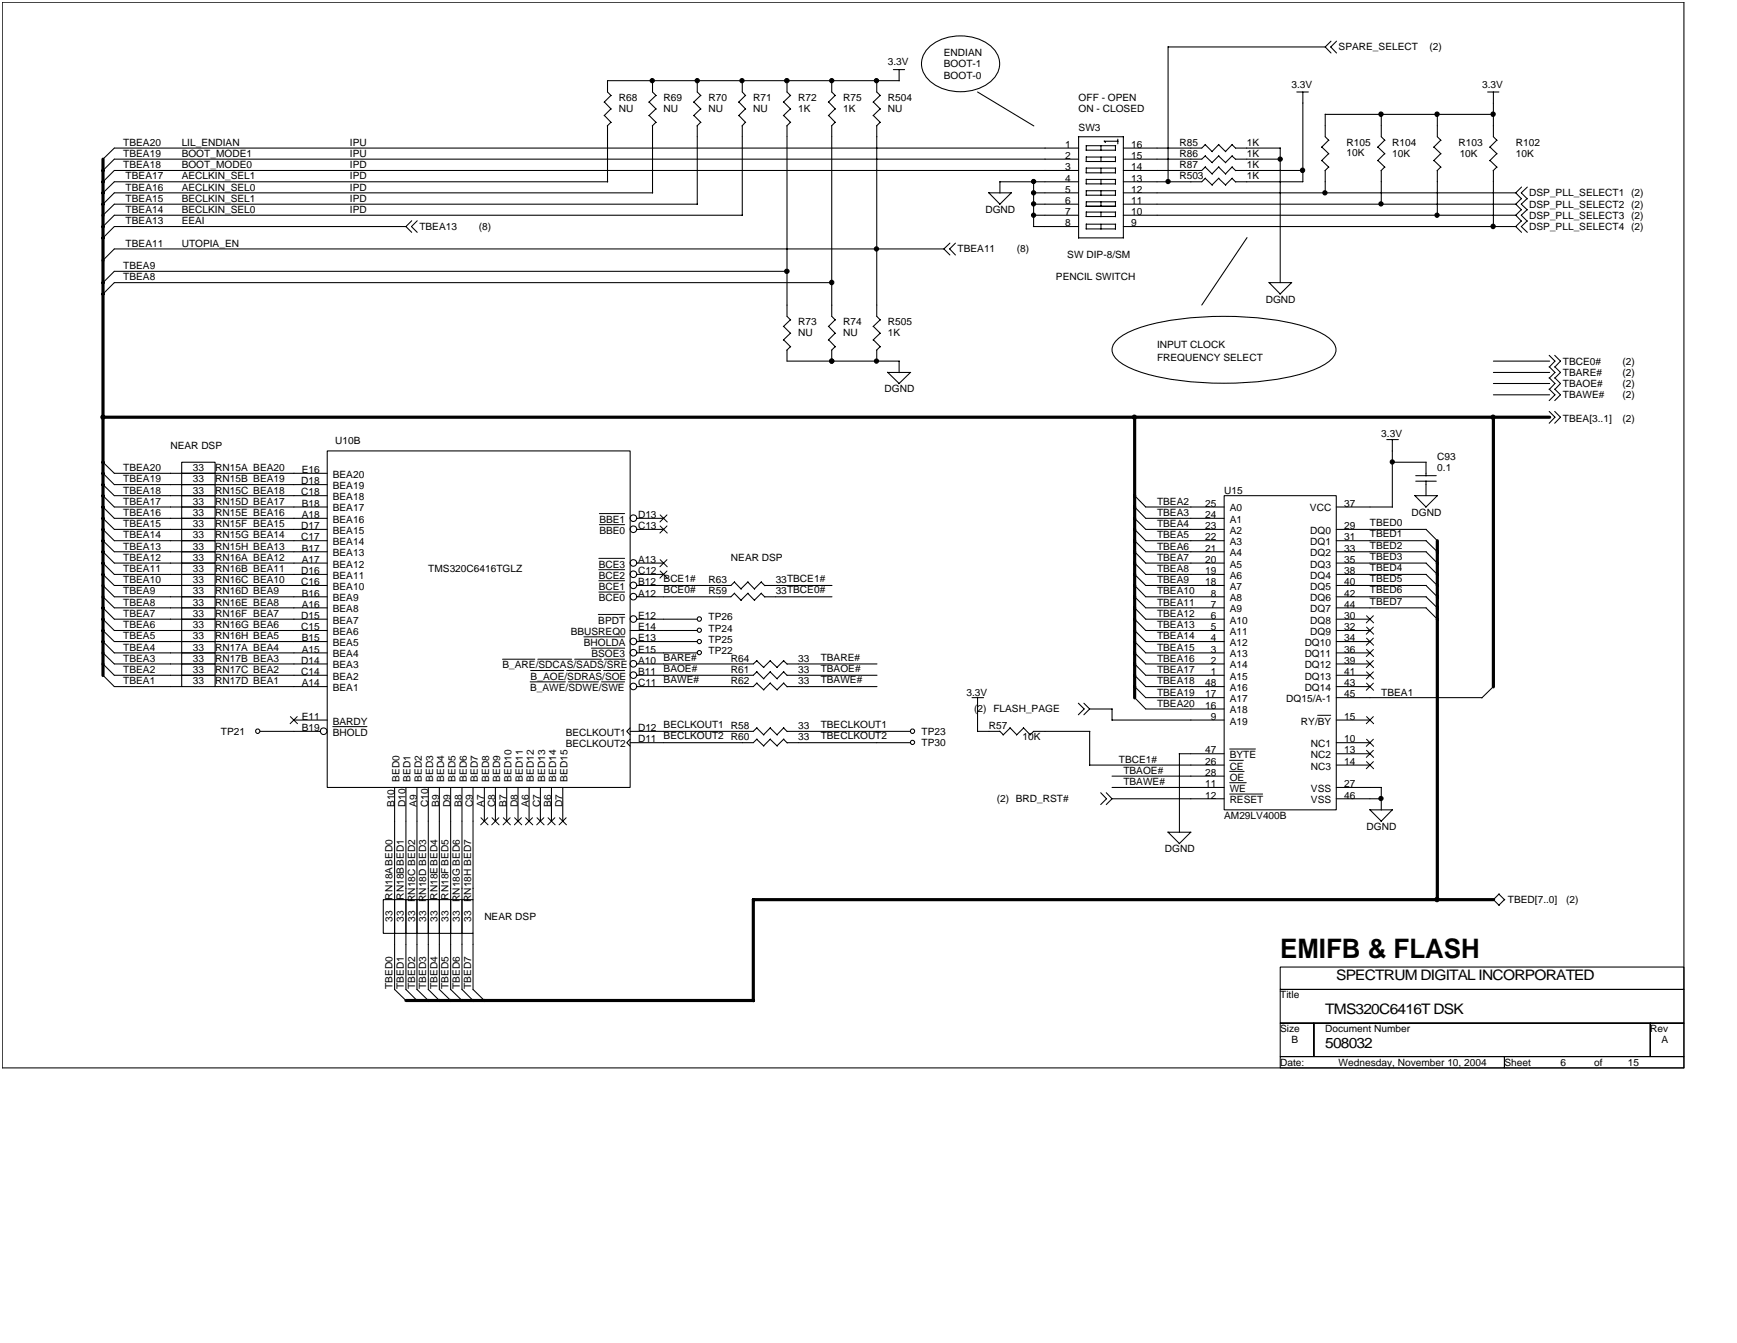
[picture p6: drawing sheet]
<svg xmlns="http://www.w3.org/2000/svg" width="279mm" height="216mm" viewBox="0 0 279 216" stroke-linecap="round" stroke-linejoin="round" font-family="sans-serif">
<g fill="none" stroke="#000" stroke-width=".17">
<path d="M.4 .4h270.5v171.3h-270.5zM97.2 16.4l1.1 1.1M97.2 18.6l1.1 1.1M98.3 15.3l-1.1 1.1M98.3 17.5l-1.1 1.1M98.3 19.7l-.6 .5M104.4 16.4l1.2 1.1M104.4 18.6l1.2 1.1M105 13v1.8l.6 .6M105.5 15.3l-1.1 1.1M105.5 17.5l-1.1 1.1M105.5 19.7l-.6 .5"/>
<path d="M111.6 16.4l1.1 1.1M111.6 18.6l1.1 1.1M112.2 13v1.8l.5 .6M112.7 15.3l-1.1 1.1M112.7 17.5l-1.1 1.1M112.7 19.7l-.6 .5M118.8 16.4l1.1 1.1M118.8 18.6l1.1 1.1M119.4 13v1.8l.5 .6M119.9 15.3l-1.1 1.1M119.9 17.5l-1.1 1.1M119.9 19.7l-.5 .5"/>
<path d="M126 16.4l1.2 1.1M126 18.6l1.2 1.1M126.6 13v1.8l.6 .6M127.1 15.3l-1.1 1.1M127.1 17.5l-1.1 1.1M127.1 19.7l-.6 .5M133.3 16.4l1.1 1.1M133.3 18.6l1.1 1.1M133.8 13v1.8l.6 .6M134.3 15.3l-1.1 1.1M134.3 17.5l-1.1 1.1M134.3 19.7l-.6 .5"/>
<path d="M140.5 16.4l1.1 1.1M140.5 18.6l1.1 1.1M141 13v1.8l.6 .6M141.6 15.3l-1.2 1.1M141.6 17.5l-1.2 1.1M141.6 19.7l-.6 .5M143.7 11.2h1.8M144.6 11.2v1.8M144.7 13h-47v1.8l.6 .6M149.4 7.6a8 8 0 0 1 10.2 0 3.6 3.6 0 0 1-.7 5.8 8 8 0 0 1-9.5-.5 3.5 3.5 0 0 1 0-5.3zM157.2 14.8l9.1 5.4M187.9 7.5v21.7"/>
<path d="M187.9 7.5h25.3M208.6 14.8h1.9M209.6 14.8v14.4h-10.9M213.2 18.3v3.7l.6 .6M213.2 18.4h27.1M214.1 6.6l-.9 .9 .9 1M215 6.6l-.9 .9 .9 1M222.2 18.3v3.7l.6 .6M231.2 18.3v3.7l.6 .6M239.3 14.8h1.8M240.2 14.8v7.2l.6 .6M65.3 36.4h-46.9l-1.9 1.9"/>
<path d="M66.2 35.5l-.9 .9 .9 1M67.1 35.5l-.9 .9 .9 1M97.7 20.2v9.1M97.8 29.2h-79.4l-1.9 1.8M105 20.2v10.8M105 31h-86.6l-1.9 1.9M112.2 20.2v12.7M112.2 32.8h-93.8l-1.9 1.8M119.4 20.2v14.4M119.4 34.6h-101l-1.9 1.9M126.6 20.2v30.7l.6 .5M133.8 20.2v30.7l.6 .5"/>
<path d="M141 20.2v30.7l.6 .5M152.8 39.1l-1 .9 1 1M153.7 39.1l-.9 .9 .9 1M159 31l1.8 1.8M159.1 31h3.6M160.8 29.2h12.7M160.8 29.2v1.8M162.7 31l-1.9 1.9M166.2 31h7.3M166.2 34.6h7.3M166.2 32.8h7.3M166.2 36.4h7.3"/>
<path d="M166.3 29.2v7.2M173.5 22h7.2M173.5 22v16.3M173.5 38.2h7.2M173.5 23.8h-155.1l-1.9 1.8M173.5 25.6h-155.1l-1.9 1.8M173.5 27.4h-155.1l-1.9 1.9M174.7 24.1h4.7M174.7 26h4.7M174.7 27.8h4.7M174.7 29.6h4.7M174.7 31.4h4.7"/>
<path d="M174.7 33.2h4.8M174.7 34.8h4.7M174.7 36.8h4.7M174.7 23.4h4.8M174.7 23.4v.7M174.7 25.2v.8M174.7 27v.8M174.7 28.8v.8M174.7 30.6v.8M174.7 34.1v.7M174.7 36v.8M174.7 25.2h4.8"/>
<path d="M174.7 27h4.8M174.7 28.8h4.8M174.7 30.7h4.8M174.7 34.1h4.8M174.7 36h4.8M177.1 23.4v.8M177.1 25.2v.8M177.1 27v.8M177.1 28.8v.8M177.1 30.7v.7M177.1 32.4v.8M177.1 34.1v.8"/>
<path d="M177.1 36v.8M177.6 22.7l.2 .2M177.6 22.7h2.2M179.4 23.4v.8M179.4 25.2v.8M179.4 27v.8M179.4 28.8v.8M179.4 30.7v.7M179.4 32.4v.8M179.4 34.1v.8M179.4 36v.8M179.5 32.4h-4.8v.8"/>
<path d="M179.8 22.4v.7M180.7 31h63.2M180.7 21.9v16.3M180.7 34.6h63.2M180.7 32.8h63.2M180.7 36.4h63.2M193.9 26.9l1.1 1.1M193.9 23.3l1.1 1.1M193.9 28.7l1.1 1.1M193.9 25.1l1.1 1.1M193.9 26.8l-.6 .6h-12.6M193.9 23.2l-.6 .6h-12.6"/>
<path d="M193.9 25l-.6 .6h-12.6M193.9 28.6l-.6 .6h-12.6M196 26.9l1.2 1.1M196 23.3l1.2 1.1M196 28.7l1.2 1.1M196 25.1l1.2 1.1M196.1 26.8l-1.1 1.2M196.1 23.2l-1.1 1.2M196.1 28.6l-1.1 1.1M196.1 25l-1.1 1.1M198.2 26.9l.6 .5M198.2 23.3l.6 .5"/>
<path d="M198.2 28.7l.6 .6M198.2 25.1l.6 .5M198.2 26.8l-1.1 1.2M198.2 23.2l-1.1 1.2M198.2 28.6l-1.1 1.1M198.2 25l-1.1 1.1M198.7 23.8h7.2M198.7 25.6h7.3M198.7 27.4h10.9M200.6 38.2l-7.3 10.8M205.9 23.8v21.6M212.6 23.6l1.2 1.1"/>
<path d="M212.6 25.8l1.2 1.1M213.2 27.4v3.6M213.7 22.5l-1.1 1.2M213.7 24.7l-1.1 1.1M213.7 26.9l-.6 .5M221.6 23.6l1.2 1.1M221.6 25.8l1.2 1.1M222.2 27.4v5.4M222.7 22.5l-1.1 1.2M222.7 24.7l-1.1 1.1M222.7 26.9l-.6 .5M230.6 23.6l1.2 1.1"/>
<path d="M230.6 25.8l1.2 1.1M231.2 27.4v7.2M231.7 22.5l-1.1 1.2M231.7 24.7l-1.1 1.1M231.7 26.9l-.5 .5M239.7 23.6l1.1 1.1M239.7 25.8l1.1 1.1M240.2 27.4v9M240.8 22.5l-1.2 1.2M240.8 24.7l-1.2 1.1M240.8 26.9l-.6 .5M244.7 33.7l-.9 .9 .9 1"/>
<path d="M244.7 31.9l-.9 .9 .9 1M244.7 35.5l-.9 .9 .9 1M244.7 30.1l-.9 .9 .9 1M245.7 33.7l-1 .9 1 1M245.7 31.9l-1 .9 1 1M245.7 35.5l-1 .9 1 1M245.7 30.1l-1 .9 1 1M126 52.5l1.2 1.1M126 54.6l1.2 1.2M126.6 56.3v1.8h18.1M126.6 43.6h-108.2l-1.9 1.9M127.1 51.4l-1.1 1.1"/>
<path d="M127.1 53.6l-1.1 1.1M127.1 55.7l-.6 .6M133.3 52.5l1.1 1.1M133.3 54.6l1.1 1.2M133.8 56.3v1.8M133.8 45.4h-115.4l-1.9 1.9M134.3 51.4l-1.1 1.1M134.3 53.6l-1.1 1.1M134.3 55.7l-.6 .6M140.5 52.5l1.1 1.1M140.5 54.6l1.1 1.2M141 56.3v1.8"/>
<path d="M141.6 51.4l-1.2 1.1M141.6 53.6l-1.2 1.1M141.6 55.7l-.6 .6M142.8 59.8l1.8 1.9M142.8 59.9h3.7M144.6 58.1v1.8M146.4 59.9l-1.8 1.8M151.9 40h-133.5l-1.9 1.9M179.9 54.4a17 17 0 0 1 7.3-2.7 53.8 53.8 0 0 1 22.4 .7 10.5 10.5 0 0 1 4.8 2.6 2 2 0 0 1-.6 3 17.3 17.3 0 0 1-7.3 2.8 53.2 53.2 0 0 1-22.4-.8 10.6 10.6 0 0 1-4.8-2.5 2 2 0 0 1 .6-3.1zM204.1 45.4l1.8 1.9M204.1 45.4h3.7M207.7 45.4l-1.8 1.9"/>
<path d="M240.2 59.9h9.1M240.2 58.1h9.1M249.2 57.1l.9 1-.9 .9M249.2 58.9l.9 1-.9 .9M250.1 57.1l.9 1-.9 .9M250.1 58.9l.9 1-.9 .9M16.5 77.9l1.9 1.8h10.8M16.5 79.6l1.9 1.9h10.8M16.5 76l1.9 1.9h10.8M16.5 74.3l1.9 1.8h10.8M29.2 79.7h5.4v1.8h-5.4zM29.2 77.9h5.4v1.8h-5.4z"/>
<path d="M29.2 76.1h5.4v1.8h-5.4zM29.2 74.3h5.4v1.8h-5.4zM34.6 79.7h18M34.6 77.9h18M34.6 76.1h18M52.6 72.5h48.8v54.1h-48.8zM182.5 79.6l1.8 1.9h12.6M196.9 79.7h18v50.5h-18zM223.1 70.7h1.8M224 70.7v10.8M224 74.3h5.4M227.6 79.6l1.8 1.9"/>
<path d="M227.6 79.7h3.6M227.7 77.4h3.3M227.7 76.5h3.3M229.4 74.3v2.2M229.4 77.3v2.4M231.2 79.7l-1.9 1.8M240.2 63.5h9.1M240.2 61.7h9.1M249.2 66.1l.9 1-.9 .9M249.2 60.7l.9 1-.9 .9M249.2 62.5l.9 1-.9 .9M250.1 66.1l.9 1-.9 .9"/>
<path d="M250.1 60.7l.9 1-.9 .9M250.1 62.5l.9 1-.9 .9M16.5 97.7l1.9 1.8h10.8M16.5 99.5l1.9 1.9h10.8M16.5 95.9l1.9 1.8h10.8M16.5 94.1l1.9 1.8h10.8M16.5 92.3l1.9 1.8h10.8M16.5 90.5l1.9 1.8h10.8M16.5 88.7l1.9 1.8h10.8M16.5 86.9l1.9 1.8h10.8M16.5 85.1l1.9 1.8h10.8M16.5 83.3l1.9 1.8h10.8"/>
<path d="M16.5 81.5l1.9 1.8h10.8M29.2 99.5h5.4v1.9h-5.4zM29.2 97.7h5.4v1.8h-5.4zM29.2 95.9h5.4v1.8h-5.4zM29.2 94.1h5.4v1.8h-5.4zM29.2 92.3h5.4v1.8h-5.4zM29.2 90.5h5.4v1.8h-5.4zM29.2 88.7h5.4v1.8h-5.4zM29.2 86.9h5.4v1.8h-5.4zM29.2 85.1h5.4v1.8h-5.4zM29.2 83.3h5.4v1.8h-5.4zM29.2 81.5h5.4v1.8h-5.4z"/>
<path d="M34.6 99.5h18M34.6 97.7h18M34.6 95.9h18M34.6 94.1h18M34.6 92.3h18M34.6 90.5h18M34.6 88.7h18M34.6 86.9h18M34.6 85.1h18M34.6 83.3h18M34.6 81.5h18M102.5 99.5h9.7"/>
<path d="M102.5 92.3h4.2M102.5 90.5h4.2M102.5 85.1h4.2M102.5 83.3h4.2M118.1 95.4l1.1 1.1M118.1 93.6l1.1 1.1M118.2 95.3l-.6 .6h-15.1M118.2 93.5l-.6 .6h-15.1M120.3 95.4l1.1 1.1M120.3 93.6l1.1 1.1M120.3 95.3l-1.1 1.2M120.3 93.5l-1.1 1.2"/>
<path d="M122.4 95.4l.6 .6M122.4 93.6l.6 .6M122.5 95.3l-1.2 1.2M122.5 93.5l-1.2 1.2M123 95.9h10.8M123 94.1h10.8M182.5 97.7l1.8 1.8h12.6M182.5 99.5l1.8 1.9h12.6M182.5 95.9l1.8 1.8h12.6M182.5 94.1l1.8 1.8h12.6M182.5 92.3l1.8 1.8h12.6M182.5 90.5l1.8 1.8h12.6"/>
<path d="M182.5 88.7l1.8 1.8h12.6M182.5 86.9l1.8 1.8h12.6M182.5 85.1l1.8 1.8h12.6M182.5 83.3l1.8 1.8h12.6M182.5 81.5l1.8 1.8h12.6M214.9 99.5h5.5M214.9 97.7h14.5M214.9 95.9h14.5M214.9 94.1h14.5M214.9 92.3h14.5M214.9 90.5h14.5M214.9 88.7h14.5"/>
<path d="M214.9 86.9h14.5M214.9 85.1h14.5M214.9 81.5h9.1M229.4 86.9l1.8 1.8M229.4 97.7l1.8 1.9M229.4 90.5l1.8 1.9M229.4 85.1l1.8 1.9M229.4 88.7l1.8 1.9M229.4 94.1l1.8 1.9M229.4 92.3l1.8 1.9M229.4 95.9l1.8 1.9M16.5 108.5l1.9 1.9h10.8"/>
<path d="M16.5 101.3l1.9 1.8h10.8M16.5 106.7l1.9 1.9h10.8M16.5 104.9l1.9 1.8h10.8M16.5 103.1l1.9 1.9h10.8M29.2 108.6h5.4v1.8h-5.4zM29.2 106.7h5.4v1.9h-5.4zM29.2 105h5.4v1.7h-5.4zM29.2 103.1h5.4v1.9h-5.4zM29.2 101.4h5.4v1.7h-5.4zM34.6 101.4h18M34.6 110.4h18M34.6 103.1h18"/>
<path d="M34.6 108.6h18M34.6 106.7h18M34.6 105h18M41.8 117.6h9.7M47.3 115.8h5.3M101.4 117l-.6 .6 .6 .5M101.4 118.8l-.6 .6 .6 .5M101.4 101.4h10.8M102.5 103.1h9.7M102.5 105h9.7M121.7 117l1.2 1.2M121.7 108l1.2 1.1"/>
<path d="M121.7 118.8l1.2 1.1M121.7 109.8l1.2 1.1M121.7 106.2l1.2 1.1M121.8 117l-.6 .6h-19.8M121.8 109.8l-.6 .6h-18.7M121.8 108l-.6 .6h-18.7M121.8 106.2l-.6 .5h-18.7M121.8 118.8l-.6 .6h-19.8M123.9 117l1.1 1.2M123.9 108l1.1 1.1M123.9 118.8l1.1 1.1M123.9 109.8l1.1 1.1"/>
<path d="M123.9 106.2l1.1 1.1M123.9 117l-1.1 1.1M123.9 108l-1.1 1.1M123.9 118.8l-1.1 1.1M123.9 109.8l-1.1 1.1M123.9 106.2l-1.1 1.1M126 117l.6 .6M126 108l.6 .6M126 118.8l.6 .6M126 109.8l.6 .6M126 106.2l.6 .6M126.1 117l-1.1 1.1"/>
<path d="M126.1 108l-1.1 1.1M126.1 118.8l-1.1 1.1M126.1 109.8l-1.1 1.1M126.1 106.2l-1.1 1.1M126.6 117.6h19.8M126.6 110.4h14.5M126.6 108.6h14.5M126.6 106.7h14.5M126.6 119.4h19.8M156.4 112.2h1.8M157.2 112.2v5.4M157.2 117.6h3.6"/>
<path d="M160.8 117.5l.6 .6M162.4 117l1.1 1.1M162.5 117l-1.2 1.2M164.6 117l1.1 1.1M164.6 117l-1.1 1.2M173.5 113l.9 1-.9 .9M174.3 113l1 1M175.3 114l-1 .9M175.3 114h3.6M175.3 117.6v5.4M175.3 117.6h-9l-.6 .6M178.9 115.8h18"/>
<path d="M178.9 114v1.8M182.5 110.3l1.8 1.9h12.6M182.5 108.5l1.8 1.9h12.6M182.5 101.3l1.8 1.8h12.6M182.5 106.7l1.8 1.9h12.6M182.5 104.9l1.8 1.8h12.6M182.5 103.1l1.8 1.9h12.6M182.5 112.1l1.8 1.9h12.6M214.9 112.2h23.5M214.9 101.4h5.5M214.9 110.4h5.5M214.9 103.1h5.5"/>
<path d="M214.9 108.6h5.5M214.9 106.7h5.5M214.9 105h5.5M214.9 115.8h5.5M214.9 119.4h5.5M240.2 110.4l-1.8 1.8M63.5 126.6v18M65.3 126.6v18M67.1 126.6v18M68.9 126.6v18M70.7 126.6v18M72.5 126.6v18"/>
<path d="M74.3 126.6v18M76.1 126.6v18M77.9 126.6v5.4M79.7 126.6v5.4M81.5 126.6v5.4M83.3 126.6v5.4M85.1 126.6v5.4M86.9 126.6v5.4M88.7 126.6v5.4M90.5 126.6v5.4M175.3 123h21.6M177.1 127.4l.9 1-.9 .9"/>
<path d="M177.9 127.4l1 1M178.9 128.4l-1 .9M178.9 128.4h18M178.9 126.6h18M178.9 124.8h18M187.8 133.7l1.9 1.9M187.9 133.8h3.7M189.7 121.2h7.2M189.7 121.2v12.6M191.5 133.8l-1.8 1.9M214.9 121.2h5.5M214.9 123h5.5"/>
<path d="M214.9 128.4h7.3M214.9 126.6h7.3M220.3 130.1l1.9 1.9M220.4 130.2h3.6M222.2 126.6v3.6M224 130.2l-1.9 1.9M61.7 144.6h1.8v5.4h-1.8zM63.5 144.6h1.8v5.4h-1.8zM63.5 150v9.1M63.5 159.1l1.8 1.8M65.3 150v9.1M65.3 159.1l1.8 1.8"/>
<path d="M65.3 144.6h1.8v5.4h-1.8zM67.1 144.6h1.8v5.4h-1.8zM67.1 150v9.1M67.1 159.1l1.8 1.8M68.9 144.6h1.8v5.4h-1.8zM68.9 150v9.1M68.9 159.1l1.8 1.8M70.7 144.6h1.8v5.4h-1.8zM70.7 150v9.1M70.7 159.1l1.8 1.8M72.5 144.6h1.8v5.4h-1.8zM72.5 150v9.1"/>
<path d="M72.5 159.1l1.9 1.8M74.3 144.6h1.8v5.4h-1.8zM74.3 150v9.1M74.3 159.1l1.8 1.8M76.1 150v9.1M76.1 159.1l1.9 1.8M205.9 155.5h65v3.6h-65zM205.9 159.1h65v5.4h-65zM241.1 143.7l.9 1M241.1 143.7l-.9 .9 .9 1M242 144.6l-.9 .9M205.9 164.5h5.4v5.4h-5.4z"/>
<path d="M205.9 169.9h36.1v1.8h-36.1zM211.3 164.5h54.1v5.4h-54.1zM242 169.9h28.9v1.8h-28.9zM265.4 164.5h5.5v5.4h-5.5z"/>
<circle cx="101.9" cy="99.5" r=".54"/>
<circle cx="101.9" cy="83.3" r=".54"/>
<circle cx="101.9" cy="85.1" r=".54"/>
<circle cx="101.9" cy="92.3" r=".54"/>
<circle cx="101.9" cy="94.1" r=".54"/>
<circle cx="101.9" cy="95.9" r=".54"/>
<circle cx="101.9" cy="90.5" r=".54"/>
<circle cx="112.5" cy="99.5" r=".35"/>
<circle cx="41.4" cy="117.5" r=".35"/>
<circle cx="52.1" cy="117.5" r=".54"/>
<circle cx="101.9" cy="108.5" r=".54"/>
<circle cx="101.9" cy="110.4" r=".54"/>
<circle cx="101.9" cy="103.1" r=".54"/>
<circle cx="101.9" cy="104.9" r=".54"/>
<circle cx="101.9" cy="106.7" r=".54"/>
<circle cx="112.5" cy="103.1" r=".34"/>
<circle cx="112.5" cy="101.3" r=".34"/>
<circle cx="112.5" cy="104.9" r=".34"/>
<circle cx="146.8" cy="117.5" r=".35"/>
<circle cx="146.8" cy="119.3" r=".34"/>
</g>
<g fill="none" stroke="#000" stroke-width=".16">
<path d="M96.2 98.8h4.3M96.3 89.8h4.2M96.3 91.6h4.2M96.3 93.4h4.2M96.3 95.2h4.2M96.4 82.6h4.1M96.4 84.3h4.1M106.2 90l1.1 1.1M106.2 91.8l1.1 1.1M106.2 82.8l1.1 1.1M106.2 84.6l1.1 1.1M107.3 90l-1.2 1.1"/>
<path d="M107.3 91.8l-1.2 1.1M107.3 82.8l-1.2 1.1M107.3 84.6l-1.2 1.1M219.8 99l1.2 1.1M220.9 99l-1.1 1.1M46.7 115.2l1.2 1.1M47.8 115.2l-1.1 1.1M53.5 116.8h5.5M80.8 106h5.2M85.3 109.6h5.6M85.4 107.8h5.3M86.5 106h5.5"/>
<path d="M91.2 107.8h5.4M91.4 109.6h4.9M92.4 106h4.3M93.9 102.4h6.6M95.1 104.2h5.4M96.7 109.6h3.8M97.1 107.8h3.4M97.2 106h3.3M211.9 115h2.2M219.8 118.8l1.2 1.2M219.8 115.2l1.2 1.1M219.8 100.8l1.2 1.2"/>
<path d="M219.8 102.6l1.2 1.1M219.8 104.4l1.2 1.2M219.8 106.2l1.2 1.1M219.8 108l1.2 1.1M219.8 109.8l1.2 1.2M220.9 118.8l-1.1 1.2M220.9 115.2l-1.1 1.1M220.9 100.8l-1.1 1.2M220.9 102.6l-1.1 1.1M220.9 104.4l-1.1 1.2M220.9 106.2l-1.1 1.1M220.9 108l-1.1 1.1"/>
<path d="M220.9 109.8l-1.1 1.2M77.4 131.5l1.1 1.1M78.5 131.5l-1.2 1.1M79.1 131.5l1.2 1.1M80.2 131.5l-1.1 1.1M81 131.5l1.1 1.1M82.1 131.5l-1.2 1.1M82.8 131.5l1.1 1.1M83.9 131.5l-1.2 1.1M84.6 131.5l1.1 1.1M85.7 131.5l-1.2 1.1M86.4 131.5l1.1 1.1"/>
<path d="M87.5 131.5l-1.2 1.1M88.2 131.5l1.1 1.1M89.3 131.5l-1.2 1.1M90 131.5l1.1 1.1M91.1 131.5l-1.2 1.1M197.8 122.2h2.2M197.8 124h2.3M197.8 125.8h2.7M197.8 127.6h5.3M197.8 120.4h4.1M219.8 120.6l1.2 1.2M219.8 122.4l1.2 1.2"/>
<path d="M220.9 120.6l-1.1 1.2M220.9 122.4l-1.1 1.2"/>
</g>
<path d="M16.6 25.6v83M16.6 67.1h232.7M182.5 67.1v45.1M240.2 67.1v43.3M231.2 86.9v57.8M240.3 144.6h-119.1v16.3M65.3 160.8h55.9" fill="none" stroke="#000" stroke-width=".51"/>
<g fill="#000" stroke="#000" stroke-width=".17">
<circle cx="104.9" cy="13" r=".34"/>
<circle cx="112.2" cy="13" r=".34"/>
<circle cx="119.3" cy="13" r=".34"/>
<circle cx="126.6" cy="13" r=".36"/>
<circle cx="133.8" cy="13" r=".34"/>
<circle cx="141" cy="13" r=".34"/>
<circle cx="222.1" cy="18.4" r=".35"/>
<circle cx="231.1" cy="18.4" r=".35"/>
<circle cx="240.2" cy="18.4" r=".35"/>
<circle cx="166.3" cy="31" r=".34"/>
<circle cx="166.3" cy="32.8" r=".34"/>
<circle cx="166.3" cy="29.2" r=".34"/>
<circle cx="166.3" cy="34.6" r=".34"/>
<circle cx="187.9" cy="29.2" r=".34"/>
<circle cx="205.9" cy="25.6" r=".34"/>
<circle cx="209.5" cy="27.4" r=".35"/>
<circle cx="213.1" cy="31" r=".34"/>
<circle cx="222.1" cy="32.8" r=".34"/>
<circle cx="231.2" cy="34.6" r=".34"/>
<circle cx="240.2" cy="36.4" r=".35"/>
<circle cx="126.6" cy="43.6" r=".36"/>
<circle cx="133.8" cy="45.4" r=".35"/>
<circle cx="133.8" cy="58" r=".34"/>
<circle cx="141" cy="58" r=".34"/>
<circle cx="141" cy="40" r=".34"/>
<circle cx="16.6" cy="67.1" r=".34"/>
<circle cx="182.5" cy="67.1" r=".34"/>
<circle cx="224" cy="74.3" r=".34"/>
<circle cx="240.2" cy="67.1" r=".34"/>
<circle cx="222.1" cy="128.4" r=".34"/>
<circle cx="231.1" cy="144.6" r=".35"/>
</g>
<text font-size="4.3" x="205.9" y="154.1">EMIFB &amp; FLASH</text>
<g font-size="2.3">
<text x="214.9" y="157.6">SPECTRUM DIGITAL INCORPORATED</text>
<text x="213.2" y="163">TMS320C6416T DSK</text>
<text x="213.2" y="168.4">508032</text>
</g>
<g font-size="1.6">
<text x="142.8" y="10.4">3.3V</text>
<text x="151.8" y="9">ENDIAN</text>
<text x="151.8" y="10.8">BOOT-1</text>
<text x="215.3" y="8.1">SPARE_SELECT</text>
<text x="229.9" y="8.1">(2)</text>
<text x="99.5" y="16.2">R68</text>
<text x="106.7" y="16.2">R69</text>
<text x="114" y="16.2">R70</text>
<text x="121.2" y="16.2">R71</text>
<text x="128.4" y="16.2">R72</text>
<text x="135.6" y="16.2">R75</text>
<text x="142.8" y="16.2">R504</text>
<text x="151.8" y="12.6">BOOT-0</text>
<text x="173.5" y="16.2">OFF - OPEN</text>
<text x="207.7" y="14.1">3.3V</text>
<text x="238.4" y="14.1">3.3V</text>
<text x="19.8" y="23.4">TBEA20</text>
<text x="29.2" y="23.4">LIL_ENDIAN</text>
<text x="56.3" y="23.4">IPU</text>
<text x="99.5" y="18">NU</text>
<text x="106.7" y="18">NU</text>
<text x="114" y="18">NU</text>
<text x="121.2" y="18">NU</text>
<text x="128.4" y="18">1K</text>
<text x="135.6" y="18">1K</text>
<text x="142.8" y="18">NU</text>
<text x="171.3" y="23.8">1</text>
<text x="173.5" y="18">ON - CLOSED</text>
<text x="173.5" y="21.1">SW3</text>
<text x="182" y="23.8">16</text>
<text x="189.7" y="23.4">R85</text>
<text x="200.5" y="23.4">1K</text>
<text x="216.6" y="23.4">R105</text>
<text x="224" y="23.4">R104</text>
<text x="234.6" y="23.4">R103</text>
<text x="243.8" y="23.4">R102</text>
<text x="19.8" y="25.2">TBEA19</text>
<text x="19.8" y="27">TBEA18</text>
<text x="20.2" y="28.8">TBEA17</text>
<text x="29.2" y="25.2">BOOT_MODE1</text>
<text x="29.2" y="27">BOOT_MODE0</text>
<text x="29.2" y="28.8">AECLKIN_SEL1</text>
<text x="56.3" y="25.2">IPU</text>
<text x="56.3" y="27">IPD</text>
<text x="56.3" y="28.8">IPD</text>
<text x="171.3" y="25.5">2</text>
<text x="171.3" y="27.4">3</text>
<text x="171.3" y="29.2">4</text>
<text x="182" y="25.5">15</text>
<text x="182" y="27.4">14</text>
<text x="182" y="29.2">13</text>
<text x="189.7" y="27">R87</text>
<text x="189.7" y="28.8">R503</text>
<text x="189.7" y="25.2">R86</text>
<text x="200.5" y="28.8">1K</text>
<text x="200.5" y="27">1K</text>
<text x="200.5" y="25.2">1K</text>
<text x="216.6" y="25.1">10K</text>
<text x="224" y="25.2">10K</text>
<text x="234.8" y="25.2">10K</text>
<text x="243.8" y="25.2">10K</text>
<text x="20.2" y="32.4">TBEA15</text>
<text x="20.2" y="34.3">TBEA14</text>
<text x="20.2" y="30.7">TBEA16</text>
<text x="29.2" y="30.7">AECLKIN_SEL0</text>
<text x="29.2" y="34.3">BECLKIN_SEL0</text>
<text x="29.2" y="32.4">BECLKIN_SEL1</text>
<text x="56.3" y="30.7">IPD</text>
<text x="56.3" y="32.4">IPD</text>
<text x="56.3" y="34.3">IPD</text>
<text x="158.5" y="34.3">DGND</text>
<text x="171.3" y="34.6">7</text>
<text x="171.3" y="32.8">6</text>
<text x="171.3" y="31">5</text>
<text x="182" y="31">12</text>
<text x="182" y="32.8">11</text>
<text x="182" y="34.6">10</text>
<text x="246" y="35.2">DSP_PLL_SELECT3 (2)</text>
<text x="246" y="33.4">DSP_PLL_SELECT2 (2)</text>
<text x="246" y="31.6">DSP_PLL_SELECT1 (2)</text>
<text x="20.2" y="36">TBEA13</text>
<text x="20.2" y="39.7">TBEA11</text>
<text x="29.2" y="36">EEAI</text>
<text x="29.2" y="39.7">UTOPIA_EN</text>
<text x="67.5" y="37">TBEA13</text>
<text x="77" y="37">(8)</text>
<text x="154" y="40.6">TBEA11</text>
<text x="163.5" y="40.6">(8)</text>
<text x="171.3" y="36.4">8</text>
<text x="171.7" y="41.5">SW DIP-8/SM</text>
<text x="182" y="36.4">9</text>
<text x="246" y="37">DSP_PLL_SELECT4 (2)</text>
<text x="19.8" y="45.1">TBEA8</text>
<text x="19.8" y="43.3">TBEA9</text>
<text x="169.9" y="45.1">PENCIL SWITCH</text>
<text x="128.4" y="52.3">R73</text>
<text x="135.6" y="52.3">R74</text>
<text x="142.8" y="52.3">R505</text>
<text x="203.6" y="48.7">DGND</text>
<text x="128.4" y="54.1">NU</text>
<text x="135.6" y="54.1">NU</text>
<text x="142.8" y="54.1">1K</text>
<text x="186.1" y="55.9">INPUT CLOCK</text>
<text x="186.1" y="58.1">FREQUENCY SELECT</text>
<text x="251.4" y="58.6">TBCE0#</text>
<text x="261" y="58.6">(2)</text>
<text x="142.3" y="63.1">DGND</text>
<text x="251.4" y="60.4">TBARE#</text>
<text x="251.4" y="62.2">TBAOE#</text>
<text x="251.4" y="64">TBAWE#</text>
<text x="261" y="60.4">(2)</text>
<text x="261" y="62.2">(2)</text>
<text x="261" y="64">(2)</text>
<text x="53.9" y="71.4">U10B</text>
<text x="222.2" y="70.3">3.3V</text>
<text x="251.4" y="67.8">TBEA[3..1]</text>
<text x="261" y="67.8">(2)</text>
<text x="19.8" y="75.7">TBEA20</text>
<text x="19.8" y="77.5">TBEA19</text>
<text x="27.4" y="72.1">NEAR DSP</text>
<text x="31" y="77.5">33</text>
<text x="31" y="75.7">33</text>
<text x="34.6" y="77.5">RN15B BEA19</text>
<text x="34.6" y="75.7">RN15A BEA20</text>
<text x="48.4" y="77.9">D18</text>
<text x="48.5" y="76">E16</text>
<text x="53.5" y="76.8">BEA20</text>
<text x="231.2" y="73.9">C93</text>
<text x="231.2" y="75.7">0.1</text>
<text x="19.8" y="82.9">TBEA16</text>
<text x="19.8" y="81.1">TBEA17</text>
<text x="19.8" y="79.3">TBEA18</text>
<text x="31" y="82.9">33</text>
<text x="31" y="81.1">33</text>
<text x="31" y="79.3">33</text>
<text x="34.6" y="82.9">RN15E BEA16</text>
<text x="34.6" y="81.1">RN15D BEA17</text>
<text x="34.6" y="79.3">RN15C BEA18</text>
<text x="48.4" y="79.6">C18</text>
<text x="48.5" y="81.5">B18</text>
<text x="48.5" y="83.3">A18</text>
<text x="53.5" y="78.6">BEA19</text>
<text x="53.5" y="80.4">BEA18</text>
<text x="53.5" y="82.2">BEA17</text>
<text x="102.6" y="83.3">D13</text>
<text x="186.1" y="81.1">TBEA2</text>
<text x="186.1" y="82.9">TBEA3</text>
<text x="193.9" y="83.3">24</text>
<text x="193.9" y="81.5">25</text>
<text x="196.9" y="79.3">U15</text>
<text x="197.8" y="82.2">A0</text>
<text x="210.7" y="82.2">VCC</text>
<text x="216.2" y="81.5">37</text>
<text x="227" y="82.9">DGND</text>
<text x="19.8" y="88.4">TBEA13</text>
<text x="19.8" y="86.5">TBEA14</text>
<text x="19.8" y="84.8">TBEA15</text>
<text x="31" y="88.4">33</text>
<text x="31" y="86.5">33</text>
<text x="31" y="84.8">33</text>
<text x="34.6" y="88.4">RN15H BEA13</text>
<text x="34.6" y="86.5">RN15G BEA14</text>
<text x="34.6" y="84.8">RN15F BEA15</text>
<text x="48.4" y="85.1">D17</text>
<text x="48.4" y="86.9">C17</text>
<text x="48.5" y="88.7">B17</text>
<text x="53.5" y="84">BEA16</text>
<text x="53.5" y="85.8">BEA15</text>
<text x="53.5" y="87.6">BEA14</text>
<text x="53.5" y="89.4">BEA13</text>
<text x="96.4" y="84">BBE1</text>
<text x="96.4" y="85.8">BBE0</text>
<text x="102.6" y="85.1">C13</text>
<text x="186.1" y="86.5">TBEA5</text>
<text x="186.1" y="88.4">TBEA6</text>
<text x="186.1" y="84.8">TBEA4</text>
<text x="193.9" y="88.7">21</text>
<text x="193.9" y="86.9">22</text>
<text x="193.9" y="85.1">23</text>
<text x="197.8" y="89.4">A4</text>
<text x="197.8" y="87.6">A3</text>
<text x="197.8" y="85.8">A2</text>
<text x="197.8" y="84">A1</text>
<text x="210.7" y="85.8">DQ0</text>
<text x="210.7" y="87.6">DQ1</text>
<text x="210.7" y="89.4">DQ2</text>
<text x="216.2" y="85.1">29</text>
<text x="216.2" y="86.9">31</text>
<text x="216.2" y="88.7">33</text>
<text x="220.4" y="90">TBED3</text>
<text x="220.4" y="86.4">TBED1</text>
<text x="220.4" y="84.6">TBED0</text>
<text x="220.4" y="88.2">TBED2</text>
<text x="19.8" y="95.6">TBEA9</text>
<text x="19.8" y="90.1">TBEA12</text>
<text x="19.8" y="93.8">TBEA10</text>
<text x="19.8" y="92">TBEA11</text>
<text x="31" y="95.6">33</text>
<text x="31" y="93.8">33</text>
<text x="31" y="92">33</text>
<text x="31" y="90.1">33</text>
<text x="34.6" y="95.6">RN16D BEA9</text>
<text x="34.6" y="93.8">RN16C BEA10</text>
<text x="34.6" y="92">RN16B BEA11</text>
<text x="34.6" y="90.1">RN16A BEA12</text>
<text x="48.4" y="92.3">D16</text>
<text x="48.4" y="94.1">C16</text>
<text x="48.5" y="90.5">A17</text>
<text x="48.5" y="95.9">B16</text>
<text x="53.5" y="91.2">BEA12</text>
<text x="53.5" y="93.1">BEA11</text>
<text x="53.5" y="94.8">BEA10</text>
<text x="68.9" y="92">TMS320C6416TGLZ</text>
<text x="96.3" y="91.2">BCE3</text>
<text x="96.3" y="93.1">BCE2</text>
<text x="96.3" y="94.8">BCE1</text>
<text x="102.6" y="90.5">A13</text>
<text x="102.6" y="92.3">C12</text>
<text x="102.6" y="94.1">B12</text>
<text x="102.6" y="95.9">A12</text>
<text x="106.7" y="95.4">BCE0#</text>
<text x="106.7" y="93.6">BCE1#</text>
<text x="114" y="95.6">R59</text>
<text x="114" y="93.8">R63</text>
<text x="117.6" y="90.1">NEAR DSP</text>
<text x="124.8" y="95.6">33TBCE0#</text>
<text x="124.8" y="93.8">33TBCE1#</text>
<text x="186.1" y="90.1">TBEA7</text>
<text x="186.1" y="92">TBEA8</text>
<text x="186.1" y="93.8">TBEA9</text>
<text x="186.1" y="95.6">TBEA10</text>
<text x="193.9" y="94.1">18</text>
<text x="193.9" y="92.3">19</text>
<text x="193.9" y="90.5">20</text>
<text x="194.7" y="95.9">8</text>
<text x="197.8" y="94.8">A7</text>
<text x="197.8" y="93.1">A6</text>
<text x="197.8" y="91.2">A5</text>
<text x="210.7" y="91.2">DQ3</text>
<text x="210.7" y="93.1">DQ4</text>
<text x="210.7" y="94.8">DQ5</text>
<text x="216.2" y="90.5">35</text>
<text x="216.2" y="92.3">38</text>
<text x="216.2" y="94.1">40</text>
<text x="216.2" y="95.9">42</text>
<text x="220.4" y="93.6">TBED5</text>
<text x="220.4" y="91.8">TBED4</text>
<text x="220.4" y="95.4">TBED6</text>
<text x="19.8" y="97.4">TBEA8</text>
<text x="19.8" y="99.2">TBEA7</text>
<text x="19.8" y="101">TBEA6</text>
<text x="31" y="101">33</text>
<text x="31" y="99.2">33</text>
<text x="31" y="97.4">33</text>
<text x="34.6" y="101">RN16G BEA6</text>
<text x="34.6" y="99.2">RN16F BEA7</text>
<text x="34.6" y="97.4">RN16E BEA8</text>
<text x="48.4" y="99.5">D15</text>
<text x="48.4" y="101.3">C15</text>
<text x="48.5" y="97.7">A16</text>
<text x="53.5" y="96.7">BEA9</text>
<text x="53.5" y="98.4">BEA8</text>
<text x="53.5" y="100.3">BEA7</text>
<text x="96.2" y="100.3">BPDT</text>
<text x="96.3" y="96.7">BCE0</text>
<text x="102.6" y="99.5">E12</text>
<text x="102.6" y="101.3">E14</text>
<text x="114" y="99.7">TP26</text>
<text x="114" y="101.5">TP24</text>
<text x="186.1" y="101">TBEA13</text>
<text x="186.1" y="99.2">TBEA12</text>
<text x="186.1" y="97.4">TBEA11</text>
<text x="194.7" y="101.3">5</text>
<text x="194.7" y="99.5">6</text>
<text x="194.7" y="97.7">7</text>
<text x="197.8" y="100.3">A10</text>
<text x="197.8" y="98.4">A9</text>
<text x="197.8" y="96.7">A8</text>
<text x="210.7" y="96.7">DQ6</text>
<text x="210.7" y="98.4">DQ7</text>
<text x="210.7" y="100.3">DQ8</text>
<text x="216.2" y="97.7">44</text>
<text x="216.2" y="99.5">30</text>
<text x="216.2" y="101.3">32</text>
<text x="220.4" y="97.2">TBED7</text>
<text x="19.8" y="106.4">TBEA3</text>
<text x="19.8" y="104.6">TBEA4</text>
<text x="19.8" y="102.8">TBEA5</text>
<text x="31" y="106.4">33</text>
<text x="31" y="104.6">33</text>
<text x="31" y="102.8">33</text>
<text x="34.6" y="106.4">RN17B BEA3</text>
<text x="34.6" y="104.6">RN17A BEA4</text>
<text x="34.6" y="102.8">RN16H BEA5</text>
<text x="48.4" y="106.7">D14</text>
<text x="48.5" y="103.1">B15</text>
<text x="48.5" y="104.9">A15</text>
<text x="53.5" y="102.1">BEA6</text>
<text x="53.5" y="103.9">BEA5</text>
<text x="53.5" y="105.7">BEA4</text>
<text x="53.5" y="107.5">BEA3</text>
<text x="80.8" y="107.5">B_ARE/SDCAS/SADS/SRE</text>
<text x="91.8" y="102.1">BBUSREQ0</text>
<text x="93.9" y="103.9">BHOLDA</text>
<text x="95.1" y="105.7">BSOE3</text>
<text x="102.6" y="103.1">E13</text>
<text x="102.6" y="104.9">E15</text>
<text x="102.6" y="106.7">A10</text>
<text x="106.7" y="106.2">BARE#</text>
<text x="114" y="103.3">TP25</text>
<text x="114" y="105.1">TP22</text>
<text x="117.6" y="106.4">R64</text>
<text x="128.4" y="106.4">33</text>
<text x="132" y="106.2">TBARE#</text>
<text x="186.1" y="104.6">TBEA15</text>
<text x="186.1" y="102.8">TBEA14</text>
<text x="186.1" y="106.4">TBEA16</text>
<text x="194.7" y="106.7">2</text>
<text x="194.7" y="104.9">3</text>
<text x="194.7" y="103.1">4</text>
<text x="197.8" y="107.5">A14</text>
<text x="197.8" y="105.7">A13</text>
<text x="197.8" y="103.9">A12</text>
<text x="197.8" y="102.1">A11</text>
<text x="209.9" y="103.9">DQ10</text>
<text x="209.9" y="105.7">DQ11</text>
<text x="209.9" y="107.5">DQ12</text>
<text x="210.7" y="102.1">DQ9</text>
<text x="216.2" y="103.1">34</text>
<text x="216.2" y="104.9">36</text>
<text x="216.2" y="106.7">39</text>
<text x="19.8" y="110">TBEA1</text>
<text x="19.8" y="108.2">TBEA2</text>
<text x="31" y="110">33</text>
<text x="31" y="108.2">33</text>
<text x="34.6" y="110">RN17D BEA1</text>
<text x="34.6" y="108.2">RN17C BEA2</text>
<text x="48.4" y="108.5">C14</text>
<text x="48.5" y="110.3">A14</text>
<text x="53.5" y="109.3">BEA2</text>
<text x="53.5" y="111.1">BEA1</text>
<text x="85.3" y="111.1">B_AWE/SDWE/SWE</text>
<text x="85.4" y="109.3">B_AOE/SDRAS/SOE</text>
<text x="102.6" y="108.5">B11</text>
<text x="102.6" y="110.3">C11</text>
<text x="106.7" y="108">BAOE#</text>
<text x="106.7" y="109.8">BAWE#</text>
<text x="117.6" y="108.2">R61</text>
<text x="117.6" y="110">R62</text>
<text x="128.4" y="108.2">33</text>
<text x="128.4" y="110">33</text>
<text x="132" y="108">TBAOE#</text>
<text x="132" y="109.8">TBAWE#</text>
<text x="155.5" y="111.8">3.3V</text>
<text x="186.1" y="108.2">TBEA17</text>
<text x="186.1" y="110">TBEA18</text>
<text x="186.1" y="113.6">TBEA20</text>
<text x="186.1" y="111.8">TBEA19</text>
<text x="193.9" y="110.3">48</text>
<text x="193.9" y="113.9">16</text>
<text x="193.9" y="112.1">17</text>
<text x="194.7" y="108.5">1</text>
<text x="197.8" y="109.3">A15</text>
<text x="197.8" y="111.1">A16</text>
<text x="197.8" y="112.9">A17</text>
<text x="206.9" y="112.9">DQ15/A-1</text>
<text x="209.9" y="109.3">DQ13</text>
<text x="209.9" y="111.1">DQ14</text>
<text x="216.2" y="108.5">41</text>
<text x="216.2" y="110.3">43</text>
<text x="216.2" y="112.1">45</text>
<text x="222.2" y="111.8">TBEA1</text>
<text x="35.5" y="118.1">TP21</text>
<text x="48.5" y="115.7">E11</text>
<text x="48.5" y="117.5">B19</text>
<text x="53.5" y="116.5">BARDY</text>
<text x="53.5" y="118.3">BHOLD</text>
<text x="91" y="118.3">BECLKOUT1</text>
<text x="102.6" y="117.5">D12</text>
<text x="102.6" y="119.4">D11</text>
<text x="106.7" y="118.8">BECLKOUT2</text>
<text x="106.7" y="117">BECLKOUT1</text>
<text x="117.6" y="117.2">R58</text>
<text x="117.6" y="119">R60</text>
<text x="128.4" y="117.2">33</text>
<text x="128.4" y="119">33</text>
<text x="132" y="117">TBECLKOUT1</text>
<text x="132" y="118.8">TBECLKOUT2</text>
<text x="148.2" y="119.9">TP30</text>
<text x="148.2" y="118.1">TP23</text>
<text x="156.7" y="114.5">(2) FLASH_PAGE</text>
<text x="159.1" y="117.2">R57</text>
<text x="164.5" y="119">10K</text>
<text x="194.7" y="115.7">9</text>
<text x="197.8" y="116.5">A19</text>
<text x="197.8" y="114.7">A18</text>
<text x="209.3" y="116.5">RY/BY</text>
<text x="216.2" y="119.4">10</text>
<text x="216.2" y="115.7">15</text>
<text x="64.2" y="125.7" transform="rotate(-90 64.2 125.7)">BED0</text>
<text x="66.1" y="125.7" transform="rotate(-90 66.1 125.7)">BED1</text>
<text x="67.8" y="125.7" transform="rotate(-90 67.8 125.7)">BED2</text>
<text x="69.7" y="125.7" transform="rotate(-90 69.7 125.7)">BED3</text>
<text x="71.4" y="125.7" transform="rotate(-90 71.4 125.7)">BED4</text>
<text x="73.3" y="125.7" transform="rotate(-90 73.3 125.7)">BED5</text>
<text x="75.1" y="125.7" transform="rotate(-90 75.1 125.7)">BED6</text>
<text x="76.8" y="125.7" transform="rotate(-90 76.8 125.7)">BED7</text>
<text x="78.7" y="125.7" transform="rotate(-90 78.7 125.7)">BED8</text>
<text x="80.4" y="125.7" transform="rotate(-90 80.4 125.7)">BED9</text>
<text x="82.3" y="125.7" transform="rotate(-90 82.3 125.7)">BED10</text>
<text x="84.1" y="125.7" transform="rotate(-90 84.1 125.7)">BED11</text>
<text x="85.9" y="125.7" transform="rotate(-90 85.9 125.7)">BED12</text>
<text x="87.7" y="125.7" transform="rotate(-90 87.7 125.7)">BED13</text>
<text x="89.5" y="125.7" transform="rotate(-90 89.5 125.7)">BED14</text>
<text x="91" y="120.1">BECLKOUT2</text>
<text x="91.3" y="125.7" transform="rotate(-90 91.3 125.7)">BED15</text>
<text x="180" y="122.6">TBCE1#</text>
<text x="180.7" y="124.4">TBAOE#</text>
<text x="193.9" y="123">26</text>
<text x="193.9" y="124.7">28</text>
<text x="193.9" y="121.1">47</text>
<text x="197.8" y="123.7">CE</text>
<text x="197.8" y="125.5">OE</text>
<text x="197.8" y="121.9">BYTE</text>
<text x="210.9" y="120.1">NC1</text>
<text x="210.9" y="121.9">NC2</text>
<text x="210.9" y="123.7">NC3</text>
<text x="216.2" y="121.1">13</text>
<text x="216.2" y="123">14</text>
<text x="63.4" y="129.7" transform="rotate(-90 63.4 129.7)">B10</text>
<text x="65.2" y="129.7" transform="rotate(-90 65.2 129.7)">D10</text>
<text x="67" y="129.7" transform="rotate(-90 67 129.7)">A9</text>
<text x="68.8" y="129.7" transform="rotate(-90 68.8 129.7)">C10</text>
<text x="70.6" y="129.7" transform="rotate(-90 70.6 129.7)">B9</text>
<text x="72.4" y="129.7" transform="rotate(-90 72.4 129.7)">D9</text>
<text x="74.3" y="129.7" transform="rotate(-90 74.3 129.7)">B8</text>
<text x="76" y="129.7" transform="rotate(-90 76 129.7)">C9</text>
<text x="77.9" y="129.7" transform="rotate(-90 77.9 129.7)">A7</text>
<text x="79.6" y="129.7" transform="rotate(-90 79.6 129.7)">C8</text>
<text x="81.5" y="129.7" transform="rotate(-90 81.5 129.7)">B7</text>
<text x="83.3" y="129.7" transform="rotate(-90 83.3 129.7)">D8</text>
<text x="85.1" y="129.7" transform="rotate(-90 85.1 129.7)">A6</text>
<text x="86.9" y="129.7" transform="rotate(-90 86.9 129.7)">C7</text>
<text x="88.7" y="129.7" transform="rotate(-90 88.7 129.7)">B6</text>
<text x="90.5" y="129.7" transform="rotate(-90 90.5 129.7)">D7</text>
<text x="160.3" y="128.9">(2) BRD_RST#</text>
<text x="180.7" y="126.2">TBAWE#</text>
<text x="193.9" y="126.5">11</text>
<text x="193.9" y="128.4">12</text>
<text x="196.9" y="131.6">AM29LV400B</text>
<text x="197.8" y="127.3">WE</text>
<text x="197.8" y="129.1">RESET</text>
<text x="210.9" y="129.1">VSS</text>
<text x="210.9" y="127.3">VSS</text>
<text x="216.2" y="128.4">46</text>
<text x="216.2" y="126.5">27</text>
<text x="187.4" y="137">DGND</text>
<text x="219.8" y="133.4">DGND</text>
<text x="63.1" y="148.2" transform="rotate(-90 63.1 148.2)">33</text>
<text x="63.1" y="144.6" transform="rotate(-90 63.1 144.6)">RN18ABED0</text>
<text x="65" y="148.2" transform="rotate(-90 65 148.2)">33</text>
<text x="65" y="144.6" transform="rotate(-90 65 144.6)">RN18BBED1</text>
<text x="66.8" y="148.2" transform="rotate(-90 66.8 148.2)">33</text>
<text x="66.8" y="145" transform="rotate(-90 66.8 145)">RN18C BED2</text>
<text x="68.6" y="148.2" transform="rotate(-90 68.6 148.2)">33</text>
<text x="68.6" y="145" transform="rotate(-90 68.6 145)">RN18D BED3</text>
<text x="70.4" y="148.2" transform="rotate(-90 70.4 148.2)">33</text>
<text x="70.4" y="144.6" transform="rotate(-90 70.4 144.6)">RN18EBED4</text>
<text x="72.2" y="148.2" transform="rotate(-90 72.2 148.2)">33</text>
<text x="72.2" y="144.6" transform="rotate(-90 72.2 144.6)">RN18F BED5</text>
<text x="74" y="148.2" transform="rotate(-90 74 148.2)">33</text>
<text x="74" y="145" transform="rotate(-90 74 145)">RN18G BED6</text>
<text x="75.8" y="148.2" transform="rotate(-90 75.8 148.2)">33</text>
<text x="75.8" y="145" transform="rotate(-90 75.8 145)">RN18H BED7</text>
<text x="77.9" y="147.9">NEAR DSP</text>
<text x="242.5" y="145.2">TBED[7..0]</text>
<text x="251.9" y="145.2">(2)</text>
<text x="63.1" y="159.1" transform="rotate(-90 63.1 159.1)">TBED0</text>
<text x="65" y="159.1" transform="rotate(-90 65 159.1)">TBED1</text>
<text x="66.8" y="159.1" transform="rotate(-90 66.8 159.1)">TBED2</text>
<text x="68.6" y="159.1" transform="rotate(-90 68.6 159.1)">TBED3</text>
<text x="70.4" y="159.1" transform="rotate(-90 70.4 159.1)">TBED4</text>
<text x="72.2" y="159.1" transform="rotate(-90 72.2 159.1)">TBED5</text>
<text x="74" y="159.1" transform="rotate(-90 74 159.1)">TBED6</text>
<text x="75.8" y="159.1" transform="rotate(-90 75.8 159.1)">TBED7</text>
<text x="205.9" y="160.5">Title</text>
<text x="205.9" y="165.9">Size</text>
<text x="207.7" y="167.7">B</text>
<text x="213.2" y="165.9">Document Number</text>
<text x="265.4" y="165.9">Rev</text>
<text x="267.3" y="167.7">A</text>
<text x="205.9" y="171.3">Date:</text>
<text x="215.3" y="171.3">Wednesday, November 10, 2004</text>
<text x="242" y="171.3">Sheet</text>
<text x="251" y="171.3">6</text>
<text x="256.4" y="171.3">of</text>
<text x="261.8" y="171.3">15</text>
</g>
</svg>
